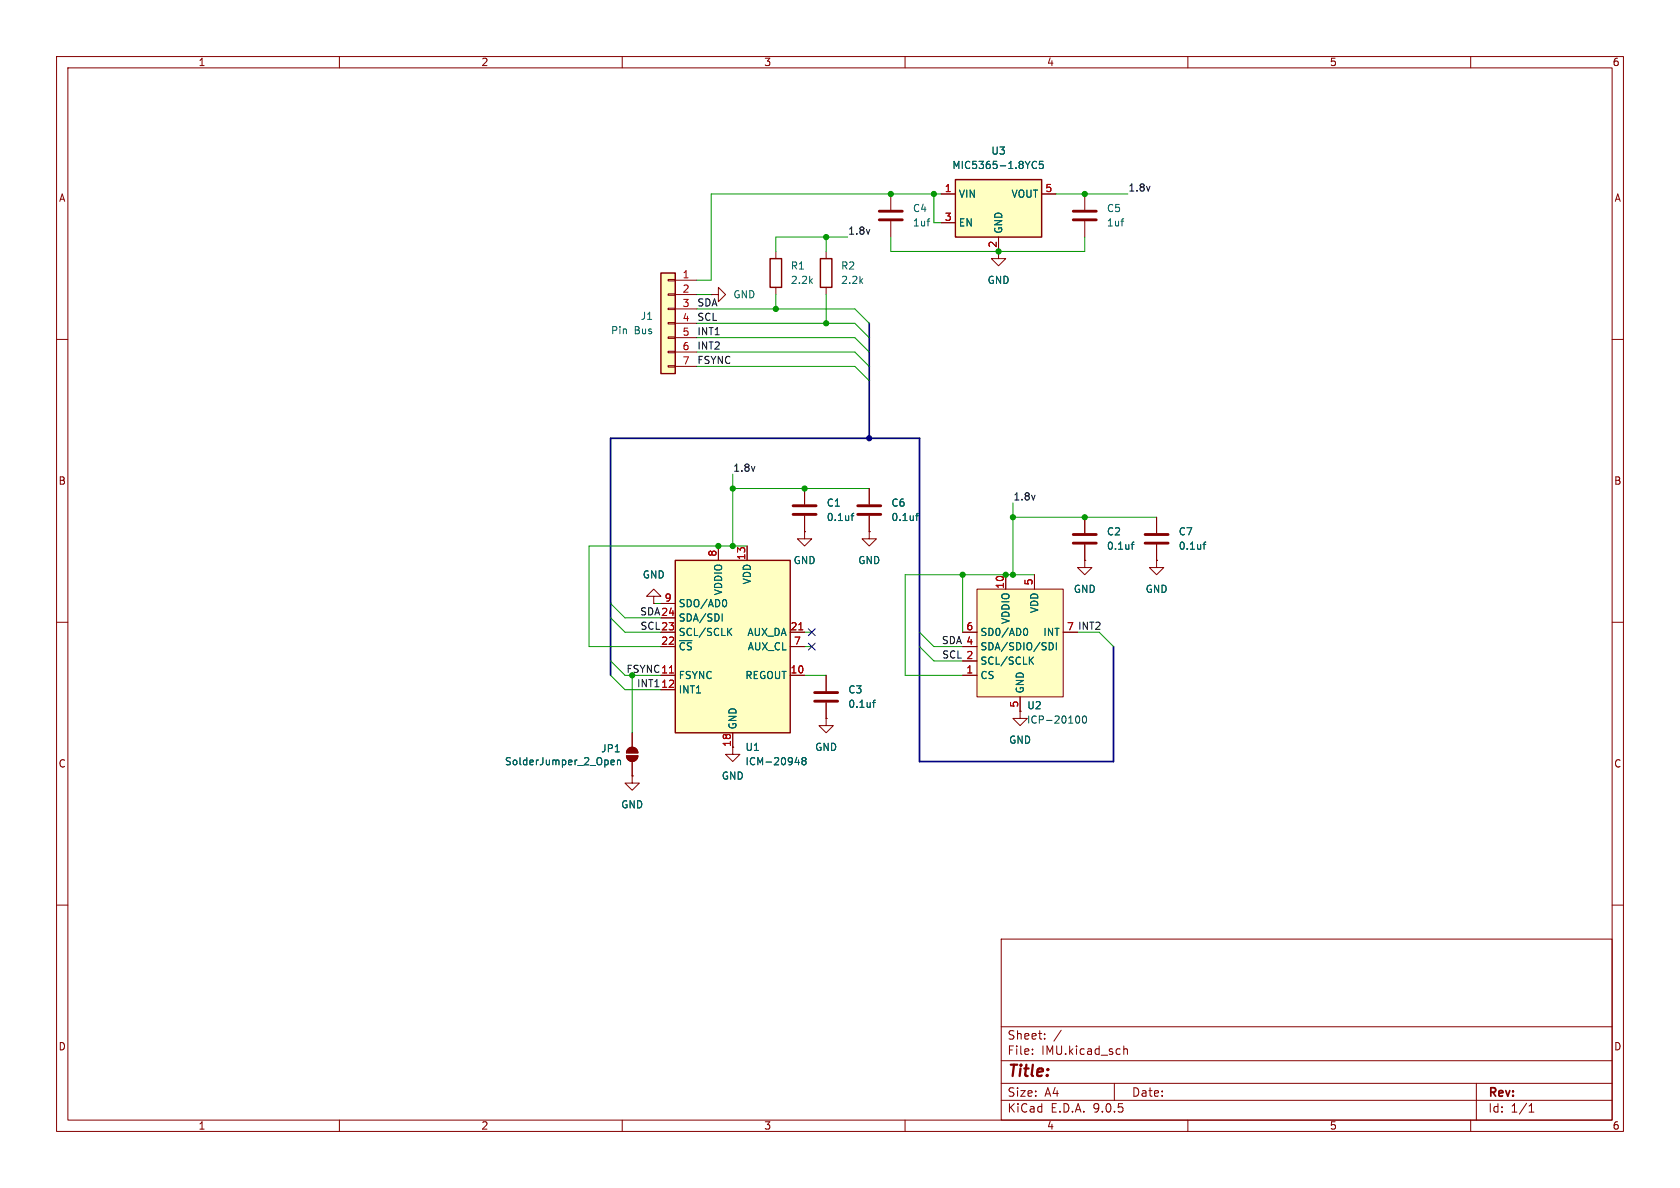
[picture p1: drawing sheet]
<svg xmlns="http://www.w3.org/2000/svg" width="297mm" height="210mm" viewBox="0 0 297 210" stroke-linecap="round" stroke-linejoin="round" font-family="sans-serif">
<g fill="none" stroke="#840000" stroke-width=".18">
<path d="M10 10h277v190h-277zM12 12h273v186h-273zM60 10v2M110 10v2M160 10v2M210 10v2M260 10v2M125.7 52.1h1.3v-1.3l1.3 1.3-1.3 1.2v-1.2M125.7 52.1h.1M137.2 44.5v1.2M137.2 50.8v1.3M146 44.5v1.2"/>
<path d="M146 50.8v1.3M176.5 44.5v1.2h1.3l-1.3 1.3-1.2-1.3h1.2M10 60h2M285 60h2M10 110h2M285 110h2M110.7 133.6h2.1a1.02 1.02 0 0 1-1 1 1.02 1.02 0 0 1-1.1-1zM111 132.4a1.02 1.02 0 0 1 1.1-.2 1.02 1.02 0 0 1 .7 .9h-2.1zM111.8 129.5v2.6M111.8 134.6v2.6M10 160h2M177 166h108v32h-108z"/>
<path d="M285 160h2M60 198v2M110 198v2M160 198v2M177 194.5h108M177 191.5h108M177 187.5h108M177 181.5h108M182.5 186.3v.1M182.5 185.5v.1M184.7 183.6v.1M184.7 182.8v.1"/>
<path d="M187.6 182.1l-1.3 2M197 191.5v3M198.7 184.9v1.5M198.7 185.5l.2-.1 .3 .1 .1 .9M210 198v2M260 198v2M261 191.5v6.5M270.3 196.6h.9M270.3 195.5l.4-.4v1.5"/>
</g>
<path d="M136.1 45.7h2.1v5.1h-2.1zM145 45.7h2.1v5.1h-2.1z" fill="none" stroke="#840000" stroke-width=".25"/>
<g fill="#840000" stroke="#840000" stroke-width=".18">
<path d="M111 132.4a1.02 1.02 0 0 1 1.1-.2 1.02 1.02 0 0 1 .7 .9h-2.1z"/>
<path d="M110.7 133.6h2.1a1.02 1.02 0 0 1-1 1 1.02 1.02 0 0 1-1.1-1z"/>
</g>
<path d="M108 134.8l.6-.1v-.3h-.4l-.2 .1 .1 .6h.5M109.2 134.5l.1-.1h.3l.1 .8M109.2 134.4v.8" fill="none" stroke="#006464" stroke-width=".18"/>
<path d="M168.9 31.8h15.2v10.1h-15.2z" fill="#ffffc2"/>
<path d="M168.9 31.8h15.2v10.1h-15.2z" fill="none" stroke="#840000" stroke-width=".25"/>
<path d="M166.4 34.3h2.5M166.4 39.4h2.5M184.1 34.3h2.6M176.5 41.9v2.6M111.8 137.2v1.2h1.2l-1.2 1.3-1.3-1.3h1.3M111.8 137.2h.1M180.3 125.7v1.3h1.3l-1.3 1.3-1.2-1.3h1.2M180.3 125.7h.1" fill="none" stroke="#840000" stroke-width=".18"/>
<path d="M182.5 29.2l.2 .5 .3 .1 .2-.1M183.2 28.6l-.2-.1-.3 .1-.2 .5M184.4 28.5h-.6l-.1 .6 .2-.1 .4 .1 .2 .1-.1 .5-.2 .1-.5-.1" fill="none" stroke="#006464" stroke-width=".18"/>
<path d="M172.7 104.1h15.3v19.1h-15.3z" fill="#ffffc2"/>
<g fill="none" stroke="#840000" stroke-width=".18">
<path d="M157.5 34.3v2.8M157.5 39.1v2.8M191.8 34.3v2.8M191.8 39.1v2.8M142.2 94v1.3h1.3l-1.3 1.2-1.2-1.2h1.2M142.2 94h.1M142.2 86.4v2.8M142.2 91.2v2.8M153.7 86.4v2.8M153.7 91.2v2.8M191.8 99.1v1.2h1.2l-1.2 1.3-1.3-1.3h1.3M191.8 99.1h.1"/>
<path d="M191.8 91.4v2.8M191.8 96.3v2.8M204.5 99.1v1.2h1.2l-1.2 1.3-1.3-1.3h1.3M204.5 99.1h.1M204.5 91.4v2.8M204.5 96.3v2.8M115.6 105.4h1.2l-1.2-1.3-1.3 1.3h1.3v1.3M115.6 106.7h.1M146 119.4v2.8M170.2 111.8h2.5M170.2 114.3h2.5M170.2 116.8h2.5"/>
<path d="M170.2 119.4h2.5M172.7 104.1h15.3v19.1h-15.3zM177.8 101.6v2.5M182.9 101.6v2.5M188 111.8h2.5M146 127v1.3h1.3l-1.3 1.2-1.2-1.2h1.2M146 127h.1M146 124.2v2.8M180.3 123.2v2.5"/>
</g>
<path d="M190.5 126.6a.68 .68 0 0 1 .4 .6 .68 .68 0 0 1-.4 .6M191.5 126.7l.2-.1a.68 .68 0 0 1 .4 .6 .68 .68 0 0 1-.4 .6l-.2-.1-.1-.4z" fill="none" stroke="#004848" stroke-width=".18"/>
<g fill="none" stroke="#006464" stroke-width=".18">
<path d="M163.9 39.1h.5M164.2 38.7h.2M198.2 39.1h.5M198.5 38.7h.2M150.5 91.2h.4M150.9 90.7l-.3 .2v1.1M161.9 91.2h.5M162.4 90.7l-.3 .2v1.1M200 96.3h.5M200.5 95.8l-.3 .2v1.1M212.7 96.3h.5M213.2 95.8l-.3 .2v1.1"/>
<path d="M181.1 111.1h.2a.68 .68 0 0 1 .4 .6 .68 .68 0 0 1-.4 .6h-.2M182.2 116.7l.5 .7M182.7 116.1l-.7 .8M185.5 113.6a.64 .64 0 0 1 .7 .6 .64 .64 0 0 1-.7 .7M186.8 113.6v1.3M154.3 124.2h.4M154.7 123.8l-.3 .2v1"/>
</g>
<g fill="none" stroke="#840000" stroke-width=".51">
<path d="M155.4 37.3h4.1M155.4 38.9h4.1M189.7 37.3h4.1M189.7 38.9h4.1M140.2 89.4h4.1M140.2 90.9h4.1M151.6 89.4h4.1M151.6 90.9h4.1M189.7 94.5h4.1M189.7 96h4.1M202.4 94.5h4.1M202.4 96h4.1"/>
<path d="M144 122.4h4.1M144 124h4.1"/>
</g>
<path d="M119.4 99.1h20.3v30.4h-20.3z" fill="#ffffc2"/>
<path d="M119.4 99.1h20.3v30.4h-20.3z" fill="none" stroke="#840000" stroke-width=".25"/>
<path d="M127 96.5v2.6M132.1 96.5v2.6M116.8 106.7h2.6M116.8 109.2h2.6M116.8 111.8h2.6M116.8 114.3h2.6M116.8 119.4h2.6M139.7 111.8h2.5M139.7 114.3h2.5M139.7 119.4h2.5M116.8 121.9h2.6M129.5 129.5v2.6" fill="none" stroke="#840000" stroke-width=".18"/>
<path d="M127.7 108.5v1.3M128.2 106a.79 .79 0 0 1 0 1.3M128.8 111.6l.6 .7M129.4 111.1l-.8 .7M140.6 134.8h.7M141.2 134.4v.8M142 134.5l-.2-.3 .2-.3h.3l.2 .3-.2 .3M142 134.5l-.2 .2v.4l.2 .1 .4-.1 .1-.1v-.3l-.2-.2M142 134.5h.3" fill="none" stroke="#006464" stroke-width=".18"/>
<path d="M118.4 119h.7M141.2 111.3h.7" fill="none" stroke="#a90000" stroke-width=".18"/>
<path d="M116.8 48.3h2.6v17.7h-2.6z" fill="#ffffc2"/>
<path d="M116.8 48.3h2.6v17.7h-2.6z" fill="none" stroke="#840000" stroke-width=".25"/>
<g fill="none" stroke="#840000" stroke-width=".18">
<path d="M166.4 34.3h2.5M166.4 39.4h2.5M184.1 34.3h2.6M118.1 49.4h1.3v.3h-1.3zM118.1 51.9h1.3v.3h-1.3zM118.1 54.5h1.3v.2h-1.3zM118.1 57h1.3v.3h-1.3zM118.1 59.6h1.3v.2h-1.3zM119.4 49.5h3.8M119.4 52.1h3.8M119.4 54.6h3.8M119.4 57.2h3.8"/>
<path d="M119.4 59.7h3.8M176.5 41.9v2.6M118.1 62.1h1.3v.3h-1.3zM118.1 64.6h1.3v.3h-1.3zM119.4 62.2h3.8M119.4 64.8h3.8M127 96.5v2.6M132.1 96.5v2.6M142.2 94h.1M142.2 86.4v2.8M142.2 91.2v2.8M153.7 94v1.3h1.2l-1.2 1.2-1.3-1.2h1.3"/>
<path d="M153.7 94h.1M153.7 86.4v2.8M153.7 91.2v2.8M191.8 99.1h.1M191.8 91.4v2.8M191.8 96.3v2.8M204.5 99.1h.1M204.5 91.4v2.8M204.5 96.3v2.8M115.6 106.7h.1M116.8 106.7h2.6M116.8 109.2h2.6"/>
<path d="M116.8 111.8h2.6M116.8 114.3h2.6M116.8 119.4h2.6M139.7 111.8h2.5M139.7 114.3h2.5M139.7 119.4h2.5M146 119.4v2.8M170.2 111.8h2.5M170.2 114.3h2.5M170.2 119.4h2.5M170.2 116.8h2.5M177.8 101.6v2.5"/>
<path d="M182.9 101.6v2.5M188 111.8h2.5M111.8 137.2h.1M111.8 129.5v2.6M111.8 134.6v2.6M116.8 121.9h2.6M129.5 129.5v3.9h1.3l-1.3 1.2-1.2-1.2h1.2M146 127h.1M146 124.2v2.8M180.3 125.7h.1M180.3 123.2v2.5"/>
</g>
<path d="M153.7 57.2v20.3M196.8 114.3v20.3h-34.2v-57.1h-54.7v41.9" fill="none" stroke="#000084" stroke-width=".3"/>
<g fill="none" stroke="#009600" stroke-width=".18">
<path d="M165.1 34.3v5.1h1.3M166.4 34.3h-40.7v15.2h-2.5M186.7 34.3h12.7M123.2 57.2h27.9l2.6 2.5M123.2 52.1h2.5M123.2 54.6h27.9l2.6 2.6M123.2 59.7h27.9l2.6 2.5M137.2 52.1v2.5M146 41.9v2.6M146 52.1v5.1M149.9 41.9h-12.7v2.6M157.5 41.9v2.6h34.3v-2.6"/>
<path d="M123.2 64.8h27.9l2.6 2.5M123.2 62.2h27.9l2.6 2.6M129.5 86.4h24.2M129.5 83.8v12.7M132.1 96.5h-28v17.8h12.7M179.1 91.4h25.4M179.1 88.9v12.7M107.9 109.2l2.6 2.6h6.3M107.9 119.4l2.6 2.5h6.3M107.9 106.7l2.6 2.5h6.3M107.9 116.8l2.6 2.6M115.6 106.7h1.2"/>
<path d="M116.8 119.4h-5v10.1M142.2 114.3h1.3M142.2 111.8h1.3M142.2 119.4h3.8M162.6 111.8l2.5 2.5h5.1M162.6 114.3l2.5 2.5h5.1M170.2 101.6v10.2M182.9 101.6h-22.9v17.8h10.2M190.5 111.8h3.8l2.5 2.5"/>
</g>
<path d="M142.9 113.7l1.2 1.2M142.9 111.2l1.2 1.2M144.1 113.7l-1.2 1.2M144.1 111.2l-1.2 1.2" fill="none" stroke="#000084" stroke-width=".18"/>
<g fill="none" stroke="#006464" stroke-width=".18">
<path d="M182.5 29.2l.2 .5 .3 .1 .2-.1M183.2 28.6l-.2-.1-.3 .1-.2 .5M184.4 28.5h-.6l-.1 .6 .2-.1 .4 .1 .2 .1-.1 .5-.2 .1-.5-.1M150.5 91.2h.4M150.9 90.7l-.3 .2v1.1M161.9 91.2h.5M162.4 90.7l-.3 .2v1.1M200 96.3h.5M200.5 95.8l-.3 .2v1.1M212.7 96.3h.5M213.2 95.8l-.3 .2v1.1M127.7 108.5v1.3"/>
<path d="M128.2 106a.79 .79 0 0 1 0 1.3M128.8 111.6l.6 .7M129.4 111.1l-.8 .7M181.1 111.1h.2a.68 .68 0 0 1 .4 .6 .68 .68 0 0 1-.4 .6h-.2M182.2 116.7l.5 .7M182.7 116.1l-.7 .8M185.5 113.6a.64 .64 0 0 1 .7 .6 .64 .64 0 0 1-.7 .7M186.8 113.6v1.3M108 134.8l.6-.1v-.3h-.4l-.2 .1 .1 .6h.5M109.2 134.5l.1-.1h.3l.1 .8M109.2 134.4v.8M140.6 134.8h.7"/>
<path d="M141.2 134.4v.8M142 134.5l-.2-.3 .2-.3h.3l.2 .3-.2 .3M142 134.5l-.2 .2v.4l.2 .1 .4-.1 .1-.1v-.3l-.2-.2M142 134.5h.3M154.3 124.2h.4M154.7 123.8l-.3 .2v1"/>
</g>
<path d="M118.4 119h.7M141.2 111.3h.7" fill="none" stroke="#a90000" stroke-width=".18"/>
<g fill="#009600" stroke="#009600" stroke-width=".18">
<circle cx="111.8" cy="119.4" r=".46"/>
<circle cx="157.5" cy="34.3" r=".46"/>
<circle cx="146" cy="41.9" r=".46"/>
<circle cx="191.8" cy="34.3" r=".46"/>
<circle cx="165.1" cy="34.3" r=".46"/>
<circle cx="176.5" cy="44.5" r=".46"/>
<circle cx="170.2" cy="101.6" r=".46"/>
<circle cx="179.1" cy="91.4" r=".46"/>
<circle cx="179.1" cy="101.6" r=".46"/>
<circle cx="177.8" cy="101.6" r=".46"/>
<circle cx="191.8" cy="91.4" r=".46"/>
<circle cx="146" cy="57.2" r=".46"/>
<circle cx="137.2" cy="54.6" r=".46"/>
<circle cx="129.5" cy="86.4" r=".46"/>
<circle cx="142.2" cy="86.4" r=".46"/>
<circle cx="129.5" cy="96.5" r=".46"/>
<circle cx="127" cy="96.5" r=".46"/>
</g>
<circle cx="153.7" cy="77.5" r=".46" fill="#000084" stroke="#000084" stroke-width=".18"/>
<text font-size="2.8" fill="#840000" x="178" y="190.9">Title:</text>
<g font-size="2.1" fill="#840000">
<text x="178" y="184">Sheet:</text>
<text x="178" y="186.7">File:</text>
<text x="184.1" y="186.7">IMU.kicad_sch</text>
<text x="178" y="196.9">KiCad</text>
<text x="178" y="194.1">Size:</text>
<text x="184.7" y="194.1">A4</text>
<text x="185.7" y="196.9">E.D.A.</text>
<text x="193.3" y="196.9">9.0.5</text>
<text x="200" y="194.1">Date:</text>
<text x="263" y="194.3">Rev:</text>
<text x="263" y="196.9">Id:</text>
<text x="267.1" y="196.9">1/1</text>
</g>
<g font-size="1.8" fill="#840000">
<text x="35" y="11.9">1</text>
<text x="85" y="11.9">2</text>
<text x="135" y="11.9">3</text>
<text x="185" y="11.9">4</text>
<text x="235" y="11.9">5</text>
<text x="285" y="11.9">6</text>
<text x="10.3" y="35.9">A</text>
<text x="285.3" y="35.9">A</text>
<text x="10.3" y="85.9">B</text>
<text x="285.3" y="85.9">B</text>
<text x="10.3" y="135.9">C</text>
<text x="129.3" y="132.1" transform="rotate(-90 129.3 132.1)">18</text>
<text x="285.3" y="135.9">C</text>
<text x="10.3" y="185.9">D</text>
<text x="285.3" y="185.9">D</text>
<text x="35" y="199.9">1</text>
<text x="85" y="199.9">2</text>
<text x="135" y="199.9">3</text>
<text x="185" y="199.9">4</text>
<text x="235" y="199.9">5</text>
<text x="285" y="199.9">6</text>
</g>
<g font-size="1.8" fill="#006464">
<text x="175.2" y="27.5">U3</text>
<text x="168.3" y="30.1">MIC5365-1.8YC5</text>
<text x="169.4" y="35.2">VIN</text>
<text x="178.7" y="35.2">VOUT</text>
<text x="161.3" y="37.7">C4</text>
<text x="161.3" y="40.2">1uf</text>
<text x="169.4" y="40.2">EN</text>
<text x="177.4" y="41.4" transform="rotate(-90 177.4 41.4)">GND</text>
<text x="195.6" y="37.7">C5</text>
<text x="195.6" y="40.2">1uf</text>
<text x="139.7" y="47.9">R1</text>
<text x="148.6" y="47.9">R2</text>
<text x="129.5" y="52.9">GND</text>
<text x="139.7" y="50.4">2.2k</text>
<text x="148.6" y="50.4">2.2k</text>
<text x="174.5" y="50.4">GND</text>
<text x="107.9" y="59.3">Pin</text>
<text x="112.1" y="59.3">Bus</text>
<text x="113.2" y="56.7">J1</text>
<text x="146.1" y="89.8">C1</text>
<text x="157.5" y="89.8">C6</text>
<text x="146.1" y="92.3">0.1uf</text>
<text x="157.5" y="92.3">0.1uf</text>
<text x="195.6" y="94.8">C2</text>
<text x="208.3" y="94.8">C7</text>
<text x="140.2" y="99.9">GND</text>
<text x="151.6" y="99.9">GND</text>
<text x="195.6" y="97.4">0.1uf</text>
<text x="208.3" y="97.4">0.1uf</text>
<text x="113.5" y="102.5">GND</text>
<text x="119.9" y="107.5">SDO/AD0</text>
<text x="127.9" y="105.3" transform="rotate(-90 127.9 105.3)">VDDIO</text>
<text x="132.9" y="103.4" transform="rotate(-90 132.9 103.4)">VDD</text>
<text x="189.7" y="105">GND</text>
<text x="202.4" y="105">GND</text>
<text x="119.9" y="110.1">SDA/SDI</text>
<text x="119.9" y="112.6">SCL/SCLK</text>
<text x="132" y="112.6">AUX_DA</text>
<text x="173.2" y="112.6">SD0/AD0</text>
<text x="178.7" y="110.4" transform="rotate(-90 178.7 110.4)">VDDIO</text>
<text x="183.7" y="108.5" transform="rotate(-90 183.7 108.5)">VDD</text>
<text x="184.3" y="112.6">INT</text>
<text x="119.9" y="115.2">~{CS}</text>
<text x="132.1" y="115.2">AUX_CL</text>
<text x="173.2" y="115.2">SDA/SDIO/SDI</text>
<text x="173.2" y="117.7">SCL/SCLK</text>
<text x="119.9" y="120.2">FSYNC</text>
<text x="119.9" y="122.8">INT1</text>
<text x="131.7" y="120.2">REGOUT</text>
<text x="149.9" y="122.8">C3</text>
<text x="149.9" y="125.3">0.1uf</text>
<text x="173.2" y="120.2">CS</text>
<text x="181.2" y="122.7" transform="rotate(-90 181.2 122.7)">GND</text>
<text x="181.5" y="125.6">U2</text>
<text x="130.4" y="129" transform="rotate(-90 130.4 129)">GND</text>
<text x="178.3" y="131.7">GND</text>
<text x="89.2" y="135.5">SolderJumper_2_Open</text>
<text x="106.2" y="133.2">JP1</text>
<text x="131.7" y="135.5">ICM-20948</text>
<text x="131.7" y="132.9">U1</text>
<text x="144" y="132.9">GND</text>
<text x="109.7" y="143.1">GND</text>
<text x="127.5" y="138">GND</text>
</g>
<g font-size="1.8" fill="#a90000">
<text x="166.9" y="34">1</text>
<text x="184.7" y="34">5</text>
<text x="166.9" y="39.1">3</text>
<text x="176.3" y="43.9" transform="rotate(-90 176.3 43.9)">2</text>
<text x="120.6" y="49.3">1</text>
<text x="120.6" y="51.8">2</text>
<text x="120.6" y="54.4">3</text>
<text x="120.6" y="56.9">4</text>
<text x="120.6" y="59.4">5</text>
<text x="120.6" y="62">6</text>
<text x="120.6" y="64.5">7</text>
<text x="126.7" y="98.5" transform="rotate(-90 126.7 98.5)">8</text>
<text x="131.8" y="99.1" transform="rotate(-90 131.8 99.1)">13</text>
<text x="117.4" y="106.4">9</text>
<text x="177.5" y="104.2" transform="rotate(-90 177.5 104.2)">10</text>
<text x="182.6" y="103.6" transform="rotate(-90 182.6 103.6)">5</text>
<text x="116.8" y="109">24</text>
<text x="116.8" y="111.5">23</text>
<text x="139.7" y="111.5">21</text>
<text x="170.7" y="111.5">6</text>
<text x="188.5" y="111.5">7</text>
<text x="116.8" y="114">22</text>
<text x="116.8" y="119.1">11</text>
<text x="139.7" y="119.1">10</text>
<text x="140.3" y="114">7</text>
<text x="170.7" y="119.1">1</text>
<text x="170.7" y="114">4</text>
<text x="170.7" y="116.6">2</text>
<text x="116.8" y="121.7">12</text>
<text x="180.1" y="125.2" transform="rotate(-90 180.1 125.2)">5</text>
</g>
<g font-size="1.8" fill="#0f0f0f">
<text x="199.4" y="33.9">1.8v</text>
<text x="149.9" y="41.6">1.8v</text>
<text x="123.2" y="59.3">INT1</text>
<text x="123.2" y="54.3">SDA</text>
<text x="123.2" y="56.8">SCL</text>
<text x="123.2" y="61.9">INT2</text>
<text x="123.2" y="64.4">FSYNC</text>
<text x="129.5" y="83.5">1.8v</text>
<text x="179.1" y="88.6">1.8v</text>
<text x="113.1" y="108.9">SDA24</text>
<text x="113.1" y="111.4">SCL23</text>
<text x="166.4" y="114">SDA 4</text>
<text x="188.5" y="111.5">7 INT2</text>
<text x="166.5" y="116.5">SCL 2</text>
<text x="112.5" y="121.6">INT1</text>
</g>
<text font-size="1.8" fill="#009600" x="110.6" y="119">FSYNC11</text>
<text font-size="1.8" fill="#004848" x="181.5" y="128.1">ICP-20100</text>
</svg>
